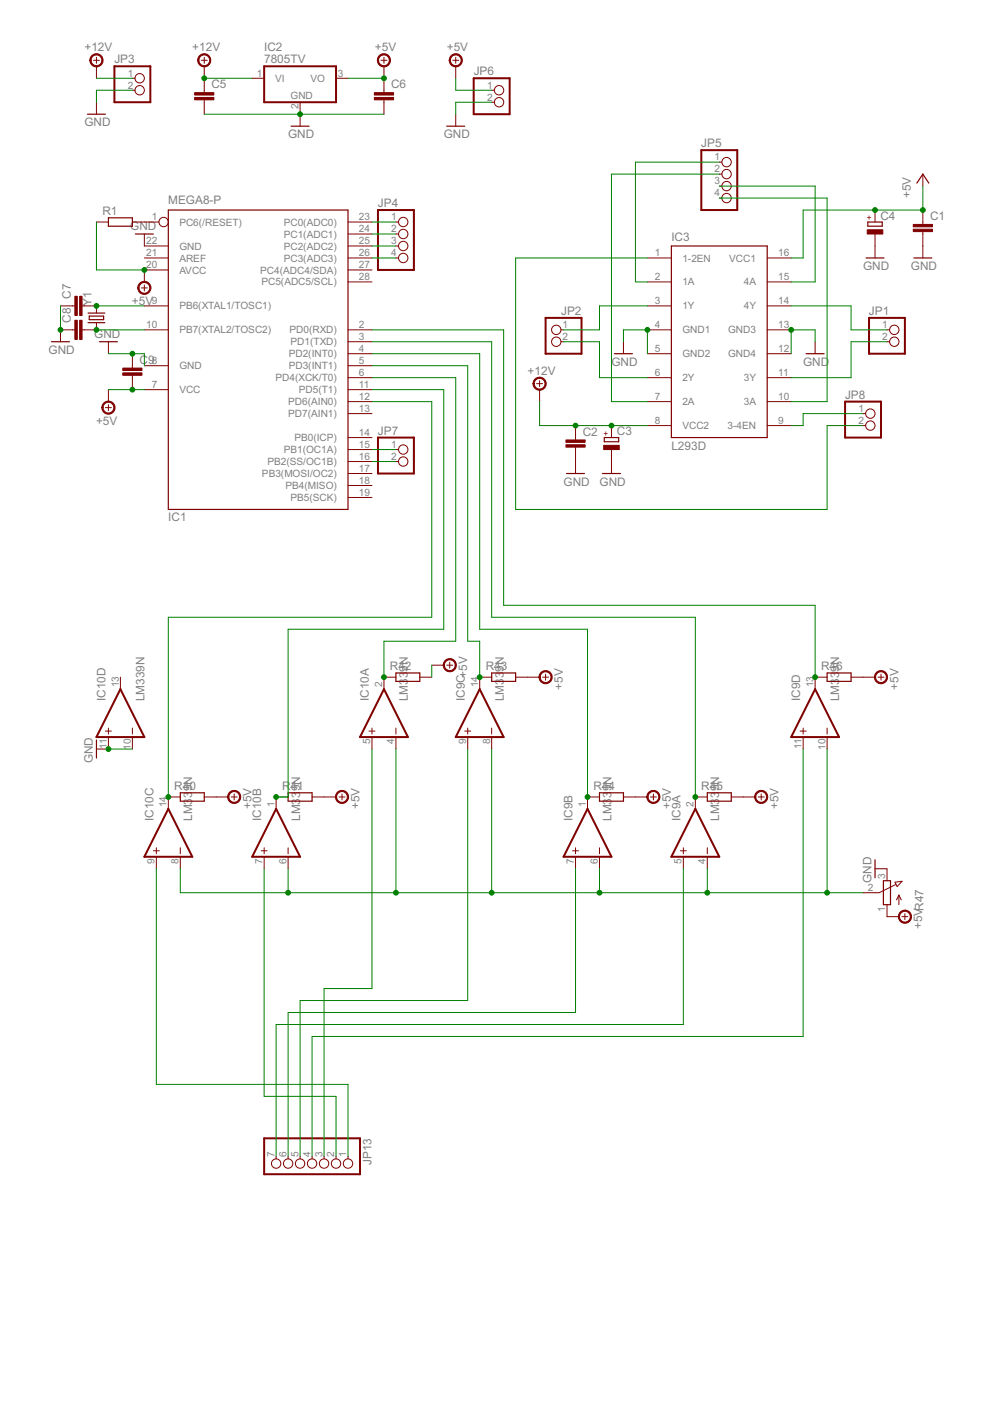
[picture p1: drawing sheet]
<svg xmlns="http://www.w3.org/2000/svg" width="210mm" height="297mm" viewBox="0 0 210 297" stroke-linecap="round" stroke-linejoin="round" font-family="sans-serif">
<g fill="none" stroke="#800000" stroke-width=".25">
<path d="M18.5 24.2h3.9M61.7 26.8h3.8M94.7 26.8h3.8M194.4 38.8l1.3-1.9 1.2 1.9M23 46.2h5.1v1.8h-5.1zM28.7 49.6h3.8M35.7 44.5h38.1v63.5h-38.1zM142.3 52.2h20.4v40.6h-20.4zM183.6 54.7h3.8M184 47.1h3v.9h-3zM193.8 54.7h3.8M10.9 72.5h3.8"/>
<path d="M18.7 66.4h3.5M18.7 68.4h3.5M18.9 67h3.1v.8h-3.1zM21.1 72.5h3.8M130.3 75h3.8M170.9 75h3.8M128.1 92.8h3.1v.9h-3.1zM120.1 100.4h3.8M127.7 100.4h3.9M20.4 156.9v3.8M83.9 142.7h5.1v1.8h-5.1zM104.2 142.7h5.1v1.8h-5.1z"/>
<path d="M175.4 142.7h5v1.8h-5zM38.2 168.1h5.1v1.8h-5.1zM61.1 168.1h5.1v1.8h-5.1zM127.1 168.1h5.1v1.8h-5.1zM150 168.1h5v1.8h-5zM185.5 182.3v3.8M187.3 186.7h1.5v5.1h-1.5z"/>
</g>
<g fill="none" stroke="#800000" stroke-width=".21">
<path d="M19.8 12.8h1.3M20.4 12.1v1.3M20.4 14.1v2.5M28.1 16.6h.5M28.1 19.1h.5M42.7 12.8h1.2M43.3 12.1v1.3M43.3 14.1v5.5M53.5 16.6h2.5M71.2 16.6h2.6M80.8 12.8h1.2M81.4 12.1v1.3"/>
<path d="M81.4 14.1v5.5M96 12.8h1.3M96.6 12.1v1.3M96.6 14.1v2.5M104.2 19.1h.6M20.4 21.7v2.5M43.3 21.2v3M63.6 21.7v5.1M81.4 21.2v3M96.6 24.2v2.6M104.2 21.7h.6M152.5 34.4h.6"/>
<path d="M152.5 36.9h.6M152.5 39.5h.6M195.7 36.9v2.6M20.4 47.1h2.6M28.1 47.1h5.6M30.6 49.6v2.6h5.1M30.6 54.7h5.1M35.7 57.2h-5.1v2.6M73.8 52.2h5.1M73.8 54.7h5.1M73.8 57.2h5.1M73.8 59.8h5.1"/>
<path d="M73.8 49.6h5.1M73.8 47.1h5.1M83.9 52.2h.6M83.9 54.7h.6M83.9 49.6h.6M83.9 47.1h.6M137.3 54.7h5M137.3 59.8h5M152.5 42h.6M162.7 54.7h5M162.7 59.8h5M185.5 44.5v2.6"/>
<path d="M185.5 49.6v5.1M195.7 44.5v3.1M195.7 49.1v5.6M12.8 64.9h3.1M15.9 69.9h-3.1v2.6M17.4 64.9h3v1.5M20.4 68.4v1.5h-3M23 72.5v2.5M28.1 75v3M28.1 79.6v3M30 61h1.2M30.6 69.9h5.1"/>
<path d="M30.6 64.9h5.1M30.6 77.5h5.1M30.6 60.4v1.3M73.8 69.9h5.1M73.8 77.5h5.1M73.8 75h5.1M73.8 72.5h5.1M118.9 69.9h.6M118.9 72.5h.6M132.2 72.5v2.5M137.3 69.9h5M137.3 64.9h5"/>
<path d="M137.3 75h5M162.7 69.9h5M162.7 64.9h5M162.7 75h5M172.8 72.5v2.5M188.1 69.9h.5M188.1 72.5h.5M22.4 86.4h1.2M23 82.6v2.6M23 85.8v1.3M30.6 82.6h5.1M73.8 82.6h5.1"/>
<path d="M73.8 97.9h5.1M73.8 95.3h5.1M73.8 92.8h5.1M73.8 87.7h5.1M73.8 85.2h5.1M73.8 80.1h5.1M83.9 97.9h.6M83.9 95.3h.6M113.8 81.3h1.2M114.4 80.7v1.3M114.4 82.6v2.6M122 90.2v3.1"/>
<path d="M122 94.8v5.6M129.6 90.2v2.6M129.6 95.3v5.1M137.3 85.2h5M137.3 80.1h5M137.3 90.2h5M162.7 85.2h5M162.7 80.1h5M162.7 90.2h5M183 87.7h.5M183 90.2h.5M73.8 105.5h5.1"/>
<path d="M73.8 102.9h5.1M73.8 100.4h5.1M22.4 155h1.2M23 154.4v1.2M23 156.3v2.5h-2.6M25.5 143.6v2.5M28.1 154.4v1.2M28.1 156.3v2.5M78.2 155h1.3M78.9 154.4v1.2M78.9 156.3v2.5M83.9 143.6h-2.5v2.5"/>
<path d="M83.9 154.4v1.2M83.9 156.3v2.5M89 143.6h2.5M91.5 141h2.6M94.7 141h1.3M95.4 140.4v1.3M98.5 155h1.3M99.2 154.4v1.2M99.2 156.3v2.5M104.2 154.4v1.2M104.2 156.3v2.5M104.2 143.6h-2.5v2.5"/>
<path d="M109.3 143.6h5.1M115 143.6h1.3M115.7 142.9v1.3M169.7 155h1.2M170.3 154.4v1.2M170.3 156.3v2.5M175.4 143.6h-2.6v2.5M175.4 154.4v1.2M175.4 156.3v2.5M180.4 143.6h5.1M186.2 143.6h1.2M186.8 142.9v1.3"/>
<path d="M33.1 179.7v1.3M38.2 179.7v1.3M38.2 169h-2.5v2.5M43.3 169h5.1M49 169h1.3M49.7 168.3v1.3M56 179.7v1.3M61.1 179.7v1.3M61.1 169h-2.6v2.5M66.2 169h5M71.9 169h1.3M72.5 168.3v1.3"/>
<path d="M122 179.7v1.3M127.1 179.7v1.3M127.1 169h-2.5v2.5M132.2 169h5.1M137.9 169h1.3M138.5 168.3v1.3M144.9 179.7v1.3M150 179.7v1.3M150 169h-2.6v2.5M155 169h5.1M160.8 169h1.2M161.4 168.3v1.3"/>
<path d="M32.5 180.4h1.3M33.1 181.7v2.5M38.2 181.7v2.5M55.4 180.4h1.2M56 181.7v2.5M61.1 181.7v2.5M121.4 180.4h1.3M122 181.7v2.5M127.1 181.7v2.5M144.3 180.4h1.2M144.9 181.7v2.5M150 181.7v2.5"/>
<path d="M185.5 184.2h2.6v2.5M188.1 191.8v2.6h2.5M189.8 187l1.5-.2-1.1 1.2zM189.9 187.5l-3.5 1.8h-3.4M190.6 189.8v2M190.6 189.8l.5 1M190.6 189.8l-.5 1M191.2 194.4h1.3M191.9 193.7v1.3M58.5 245.2v.5M61.1 245.2v.5M63.6 245.2v.5"/>
<path d="M66.2 245.2v.5M68.7 245.2v.5M71.2 245.2v.5M73.8 245.2v.5"/>
<circle cx="29.6" cy="16.6" r=".99"/>
<circle cx="29.6" cy="19.1" r=".99"/>
<circle cx="105.8" cy="19.1" r=".99"/>
<circle cx="105.8" cy="21.7" r=".99"/>
<circle cx="154.1" cy="34.4" r=".99"/>
<circle cx="154.1" cy="39.5" r=".99"/>
<circle cx="154.1" cy="36.9" r=".99"/>
<circle cx="34.7" cy="47.1" r=".99"/>
<circle cx="85.5" cy="49.6" r=".99"/>
<circle cx="85.5" cy="54.7" r=".99"/>
<circle cx="85.5" cy="47.1" r=".99"/>
<circle cx="85.5" cy="52.2" r=".99"/>
<circle cx="154.1" cy="42" r=".99"/>
<circle cx="117.9" cy="72.5" r=".99"/>
<circle cx="117.9" cy="69.9" r=".99"/>
<circle cx="189.6" cy="72.5" r=".99"/>
<circle cx="189.6" cy="69.9" r=".99"/>
<circle cx="85.5" cy="97.9" r=".99"/>
<circle cx="85.5" cy="95.3" r=".99"/>
<circle cx="184.5" cy="87.7" r=".99"/>
<circle cx="184.5" cy="90.2" r=".99"/>
<circle cx="58.5" cy="246.7" r=".99"/>
<circle cx="61.1" cy="246.7" r=".99"/>
<circle cx="63.6" cy="246.7" r=".99"/>
<circle cx="66.2" cy="246.7" r=".99"/>
<circle cx="68.7" cy="246.7" r=".99"/>
<circle cx="71.2" cy="246.7" r=".99"/>
<circle cx="73.8" cy="246.7" r=".99"/>
</g>
<g fill="none" stroke="#800000" stroke-width=".42">
<path d="M24.3 14.1h7.6v7.6h-7.6zM56 14.1h15.2v7.6h-15.2zM100.4 16.6h7.7v7.6h-7.7zM148.7 31.8h7.6v12.7h-7.6zM80.1 44.5h7.7v12.7h-7.7zM115.7 67.4h7.6v7.6h-7.6zM184.3 67.4h7.6v7.6h-7.6zM80.1 92.8h7.7v7.6h-7.7zM179.2 85.2h7.6v7.6h-7.6zM25.5 146.1l5.1 10.2h-10.2zM81.4 146.1l5.1 10.2h-10.2zM101.7 146.1l5.1 10.2h-10.2z"/>
<path d="M172.8 146.1l5.1 10.2h-10.2zM35.7 171.5l5.1 10.2h-10.2zM58.5 171.5l5.1 10.2h-10.1zM124.6 171.5l5 10.2h-10.1zM147.4 171.5l5.1 10.2h-10.2zM56 241.3h20.3v7.7h-20.3z"/>
</g>
<g fill="#800000" stroke="#800000" stroke-width=".21">
<path d="M120 94.3h4.1v.5h-4.1z"/>
<path d="M120 93.3h4.1v.5h-4.1z"/>
<path d="M193.6 48.6h4.1v.5h-4.1z"/>
<path d="M193.6 47.6h4.1v.5h-4.1z"/>
<path d="M128 94.4h3.3v.9h-3.3z"/>
<path d="M183.9 48.7h3.3v.9h-3.3z"/>
<path d="M41.3 20.7h4v.5h-4z"/>
<path d="M41.3 19.6h4v.6h-4z"/>
<path d="M79.4 20.7h4v.5h-4z"/>
<path d="M79.4 19.6h4v.6h-4z"/>
<path d="M16.9 62.8h.5v4.1h-.5z"/>
<path d="M15.9 62.8h.5v4.1h-.5z"/>
<path d="M16.9 67.9h.5v4.1h-.5z"/>
<path d="M15.9 67.9h.5v4.1h-.5z"/>
<path d="M26 79.1h4.1v.5h-4.1z"/>
<path d="M26 78h4.1v.5h-4.1z"/>
</g>
<g fill="#800000" stroke="#800000" stroke-width=".21">
<path d="M80.4 11.8a1.4 1.4 0 0 1 2.2 .2 1.4 1.4 0 0 1-.8 2.1 1.4 1.4 0 0 1-1.8-1.3h.3a1.14 1.14 0 0 1 1.6-1 1.14 1.14 0 0 1 .2 2 1.14 1.14 0 0 1-1.8-.7v-.3h-.3z" fill-rule="evenodd"/>
<path d="M113.4 80.4a1.4 1.4 0 0 1 2.2 .2 1.4 1.4 0 0 1-.8 2.1 1.4 1.4 0 0 1-1.8-1.4h.3a1.15 1.15 0 0 1 1.6-1 1.15 1.15 0 0 1 .3 1.9 1.15 1.15 0 0 1-1.9-.6v-.3h-.3z" fill-rule="evenodd"/>
<path d="M42.3 11.8a1.39 1.39 0 0 1 2.2 .3 1.39 1.39 0 0 1-.8 2 1.39 1.39 0 0 1-1.8-1.3h.3a1.15 1.15 0 0 1 1.6-1.1 1.15 1.15 0 0 1 .3 1.9 1.15 1.15 0 0 1-1.9-.5v-.3h-.3z" fill-rule="evenodd"/>
<path d="M19.4 11.8a1.4 1.4 0 0 1 2.3 .3 1.4 1.4 0 0 1-.9 2 1.4 1.4 0 0 1-1.8-1.3h.3a1.15 1.15 0 0 1 1.6-1.1 1.15 1.15 0 0 1 .3 1.9 1.15 1.15 0 0 1-1.9-.5v-.3h-.3z" fill-rule="evenodd"/>
<path d="M22 85.5a1.4 1.4 0 0 1 2.2 .2 1.4 1.4 0 0 1-.8 2.1 1.4 1.4 0 0 1-1.8-1.4h.2a1.15 1.15 0 0 1 1.7-1 1.15 1.15 0 0 1 .2 1.9 1.15 1.15 0 0 1-1.8-.6l-.1-.3h-.2z" fill-rule="evenodd"/>
<path d="M29.6 60.1a1.4 1.4 0 0 1 2.2 .2 1.4 1.4 0 0 1-.8 2.1 1.4 1.4 0 0 1-1.8-1.4h.3a1.15 1.15 0 0 1 1.6-1 1.15 1.15 0 0 1 .3 1.9 1.15 1.15 0 0 1-1.9-.6v-.3h-.3z" fill-rule="evenodd"/>
<path d="M94.3 140.1a1.4 1.4 0 0 1 2.3 .2 1.4 1.4 0 0 1-.9 2.1 1.4 1.4 0 0 1-1.7-1.4h.2a1.15 1.15 0 0 1 1.6-1.1 1.15 1.15 0 0 1 .3 2 1.15 1.15 0 0 1-1.8-.6l-.1-.3h-.2z" fill-rule="evenodd"/>
<path d="M114.7 142.6a1.4 1.4 0 0 1 2.2 .3 1.4 1.4 0 0 1-.8 2 1.4 1.4 0 0 1-1.8-1.3h.2a1.15 1.15 0 0 1 1.6-1.1 1.15 1.15 0 0 1 .3 1.9 1.15 1.15 0 0 1-1.8-.6l-.1-.2h-.2z" fill-rule="evenodd"/>
<path d="M71.5 168a1.4 1.4 0 0 1 2.2 .2 1.4 1.4 0 0 1-.8 2.1 1.4 1.4 0 0 1-1.8-1.3h.3a1.14 1.14 0 0 1 1.6-1 1.14 1.14 0 0 1 .2 1.9 1.14 1.14 0 0 1-1.8-.7v-.2h-.3z" fill-rule="evenodd"/>
<path d="M48.6 168a1.4 1.4 0 0 1 2.2 .2 1.4 1.4 0 0 1-.8 2.1 1.4 1.4 0 0 1-1.7-1.3h.2a1.14 1.14 0 0 1 1.6-1.1 1.14 1.14 0 0 1 .3 1.9 1.14 1.14 0 0 1-1.8-.6l-.1-.2h-.2z" fill-rule="evenodd"/>
<path d="M137.5 168a1.4 1.4 0 0 1 2.2 .2 1.4 1.4 0 0 1-.8 2.1 1.4 1.4 0 0 1-1.8-1.3h.3a1.15 1.15 0 0 1 1.6-1.1 1.15 1.15 0 0 1 .3 1.9 1.15 1.15 0 0 1-1.9-.6v-.2h-.3z" fill-rule="evenodd"/>
<path d="M160.4 168a1.4 1.4 0 0 1 2.2 .2 1.4 1.4 0 0 1-.8 2.1 1.4 1.4 0 0 1-1.8-1.3h.3a1.14 1.14 0 0 1 1.6-1 1.14 1.14 0 0 1 .2 1.9 1.14 1.14 0 0 1-1.8-.7v-.2h-.3z" fill-rule="evenodd"/>
<path d="M185.8 142.6a1.4 1.4 0 0 1 2.2 .2 1.4 1.4 0 0 1-.8 2.1 1.4 1.4 0 0 1-1.8-1.3h.3a1.14 1.14 0 0 1 1.6-1 1.14 1.14 0 0 1 .2 1.9 1.14 1.14 0 0 1-1.8-.7v-.2h-.3z" fill-rule="evenodd"/>
<path d="M190.8 193.4a1.4 1.4 0 0 1 2.3 .2 1.4 1.4 0 0 1-.9 2.1 1.4 1.4 0 0 1-1.7-1.3h.2a1.15 1.15 0 0 1 1.6-1.1 1.15 1.15 0 0 1 .3 1.9 1.15 1.15 0 0 1-1.8-.6l-.1-.2h-.2z" fill-rule="evenodd"/>
<path d="M95.6 11.8a1.4 1.4 0 0 1 2.2 .3 1.4 1.4 0 0 1-.8 2 1.4 1.4 0 0 1-1.8-1.3h.3a1.15 1.15 0 0 1 1.6-1.1 1.15 1.15 0 0 1 .3 1.9 1.15 1.15 0 0 1-1.9-.5v-.3h-.3z" fill-rule="evenodd"/>
</g>
<g fill="none" stroke="#008000" stroke-width=".21">
<path d="M20.4 16.6h7.7M28.1 19.1h-7.7v2.6M43.3 16.6h10.2M73.8 16.6h7.6M96.6 16.6v2.5h7.6M43.3 24.2h38.1M104.2 21.7h-7.6v2.5M152.5 39.5h20.3v20.3h-5.1M152.5 36.9h-22.9v48.3h7.7M152.5 34.4h-17.8v25.4h2.6M195.7 39.5v5h-25.4v10.2h-2.6M20.4 47.1v10.1h10.2"/>
<path d="M78.9 54.7h5M78.9 47.1h5M78.9 49.6h5M78.9 52.2h5M137.3 54.7h-28v53.3h66.1v-17.8h7.6M152.5 42h22.9v43.2h-7.7M12.8 64.9v5M20.4 69.9h10.2M20.4 64.9h10.2M23 75h7.6v2.5M78.9 69.9h27.9v58.4h66v15.3M78.9 75h22.8v58.4h22.9v35.6"/>
<path d="M78.9 72.5h25.3v58.4h43.2v38.1M78.9 77.5h20.3v58.5h2.5v7.6M119.5 72.5h7.6v7.6h10.2M132.2 72.5v-2.6h5.1v5.1M137.3 64.9h-10.2v5h-7.6M167.7 64.9h12.7v5h7.7M172.8 72.5v-2.6h-5.1v5.1M188.1 72.5h-7.7v7.6h-12.7M23 82.6h7.6M78.9 95.3h5M78.9 97.9h5M78.9 80.1h17.7v55.9h-15.2v7.6"/>
<path d="M78.9 82.6h15.2v50.8h-33v35.6h-2.6M78.9 85.2h12.6v45.7h-55.8v38.1M114.4 85.2v5h22.9M183 87.7h-12.7v2.5h-2.6M23 158.8h5.1M78.9 158.8v50.8h-10.2v35.6M83.9 158.8v30.5M91.5 141v2.6M99.2 158.8v53.3h-35.6v33.1M104.2 158.8v30.5M170.3 158.8v61h-104.1v25.4M175.4 158.8v30.5"/>
<path d="M33.1 184.2v45.7h40.7v15.3M38.2 184.2v5.1h144.8M56 184.2v48.3h15.2v12.7M61.1 184.2v5.1M122 184.2v30.5h-60.9v30.5M127.1 184.2v5.1M144.9 184.2v33h-86.4v28M150 184.2v5.1"/>
</g>
<g fill="#008000" stroke="#008000" stroke-width=".21">
<circle cx="137.3" cy="69.9" r=".51"/>
<circle cx="167.7" cy="69.9" r=".51"/>
<circle cx="63.6" cy="24.2" r=".51"/>
<circle cx="12.8" cy="69.9" r=".51"/>
<circle cx="28.1" cy="75" r=".51"/>
<circle cx="23" cy="158.8" r=".51"/>
<circle cx="195.7" cy="44.5" r=".51"/>
<circle cx="185.5" cy="44.5" r=".51"/>
<circle cx="81.4" cy="16.6" r=".51"/>
<circle cx="28.1" cy="82.6" r=".51"/>
<circle cx="30.6" cy="57.2" r=".51"/>
<circle cx="122" cy="90.2" r=".51"/>
<circle cx="129.6" cy="90.2" r=".51"/>
<circle cx="43.3" cy="16.6" r=".51"/>
<circle cx="20.4" cy="64.9" r=".51"/>
<circle cx="20.4" cy="69.9" r=".51"/>
<circle cx="81.4" cy="143.6" r=".51"/>
<circle cx="58.5" cy="169" r=".51"/>
<circle cx="35.7" cy="169" r=".51"/>
<circle cx="150" cy="189.3" r=".51"/>
<circle cx="127.1" cy="189.3" r=".51"/>
<circle cx="104.2" cy="189.3" r=".51"/>
<circle cx="83.9" cy="189.3" r=".51"/>
<circle cx="61.1" cy="189.3" r=".51"/>
<circle cx="175.4" cy="189.3" r=".51"/>
<circle cx="172.8" cy="143.6" r=".51"/>
<circle cx="147.4" cy="169" r=".51"/>
<circle cx="124.6" cy="169" r=".51"/>
<circle cx="101.7" cy="143.6" r=".51"/>
</g>
<g font-size="2.8" fill="#808080">
<text x="17.9" y="10.9">+12V</text>
<text x="40.8" y="10.9">+12V</text>
<text x="56" y="10.9">IC2</text>
<text x="79.5" y="10.9">+5V</text>
<text x="94.7" y="10.9">+5V</text>
<text x="24.3" y="13.4">JP3</text>
<text x="56" y="13.4">7805TV</text>
<text x="100.4" y="16">JP6</text>
<text x="44.8" y="18.8">C5</text>
<text x="82.9" y="18.8">C6</text>
<text x="17.9" y="26.8">GND</text>
<text x="61.1" y="29.3">GND</text>
<text x="94.1" y="29.3">GND</text>
<text x="148.7" y="31.2">JP5</text>
<text x="193.1" y="42" transform="rotate(-90 193.1 42)">+5V</text>
<text x="21.7" y="45.6">R1</text>
<text x="35.7" y="43.3">MEGA8-P</text>
<text x="80.1" y="43.9">JP4</text>
<text x="186.7" y="46.6">C4</text>
<text x="197.2" y="46.7">C1</text>
<text x="27.6" y="48.8">GND</text>
<text x="142.3" y="51.1">IC3</text>
<text x="183" y="57.2">GND</text>
<text x="193.1" y="57.2">GND</text>
<text x="15" y="63.3" transform="rotate(-90 15 63.3)">C7</text>
<text x="19.4" y="64.8" transform="rotate(-90 19.4 64.8)">Y1</text>
<text x="28" y="64.7">+5V</text>
<text x="15" y="68.4" transform="rotate(-90 15 68.4)">C8</text>
<text x="20" y="71.7">GND</text>
<text x="119" y="66.7">JP2</text>
<text x="184.2" y="66.7">JP1</text>
<text x="10.3" y="75">GND</text>
<text x="29.6" y="77.2">C</text>
<text x="31.4" y="77.2">9</text>
<text x="129.6" y="77.5">GND</text>
<text x="170.3" y="77.5">GND</text>
<text x="111.9" y="79.4">+12V</text>
<text x="179.2" y="84.5">JP8</text>
<text x="20.4" y="90.1">+5V</text>
<text x="80.1" y="92.1">JP7</text>
<text x="123.6" y="92.4">C2</text>
<text x="130.8" y="92.3">C3</text>
<text x="142.3" y="95.3">L293D</text>
<text x="119.5" y="102.9">GND</text>
<text x="127.1" y="102.9">GND</text>
<text x="35.7" y="110.6">IC1</text>
<text x="82.7" y="142.1">R42</text>
<text x="86.5" y="143.8" transform="rotate(-90 86.5 143.8)">3</text>
<text x="86.5" y="142.4" transform="rotate(-90 86.5 142.4)">9N</text>
<text x="103" y="142.1">R43</text>
<text x="106.8" y="143.8" transform="rotate(-90 106.8 143.8)">3</text>
<text x="106.8" y="142.4" transform="rotate(-90 106.8 142.4)">9N</text>
<text x="174.1" y="142.1">R46</text>
<text x="177.9" y="143.8" transform="rotate(-90 177.9 143.8)">3</text>
<text x="177.9" y="142.4" transform="rotate(-90 177.9 142.4)">9N</text>
<text x="22.4" y="148.6" transform="rotate(-90 22.4 148.6)">IC10D</text>
<text x="30.6" y="148.6" transform="rotate(-90 30.6 148.6)">LM339N</text>
<text x="78.2" y="148.6" transform="rotate(-90 78.2 148.6)">IC10A</text>
<text x="86.5" y="148.6" transform="rotate(-90 86.5 148.6)">LM3</text>
<text x="98.5" y="148.6" transform="rotate(-90 98.5 148.6)">IC9C+5V</text>
<text x="106.8" y="148.6" transform="rotate(-90 106.8 148.6)">LM3</text>
<text x="119.4" y="146.2" transform="rotate(-90 119.4 146.2)">+5V</text>
<text x="169.6" y="148.6" transform="rotate(-90 169.6 148.6)">IC9D</text>
<text x="177.9" y="148.6" transform="rotate(-90 177.9 148.6)">LM3</text>
<text x="190.5" y="146.2" transform="rotate(-90 190.5 146.2)">+5V</text>
<text x="19.7" y="161.8" transform="rotate(-90 19.7 161.8)">GND</text>
<text x="37" y="167.5">R40</text>
<text x="40.8" y="167.8" transform="rotate(-90 40.8 167.8)">9N</text>
<text x="59.8" y="167.5">R</text>
<text x="61.6" y="167.5">41</text>
<text x="63.6" y="167.8" transform="rotate(-90 63.6 167.8)">9N</text>
<text x="125.8" y="167.5">R44</text>
<text x="129.6" y="167.8" transform="rotate(-90 129.6 167.8)">9N</text>
<text x="148.7" y="167.5">R45</text>
<text x="152.5" y="167.8" transform="rotate(-90 152.5 167.8)">9N</text>
<text x="40.8" y="169.2" transform="rotate(-90 40.8 169.2)">3</text>
<text x="53.3" y="171.6" transform="rotate(-90 53.3 171.6)">+5V</text>
<text x="63.6" y="169.2" transform="rotate(-90 63.6 169.2)">3</text>
<text x="76.2" y="171.6" transform="rotate(-90 76.2 171.6)">+5V</text>
<text x="129.6" y="169.2" transform="rotate(-90 129.6 169.2)">3</text>
<text x="142.2" y="171.6" transform="rotate(-90 142.2 171.6)">+5V</text>
<text x="152.5" y="169.2" transform="rotate(-90 152.5 169.2)">3</text>
<text x="165.1" y="171.6" transform="rotate(-90 165.1 171.6)">+5V</text>
<text x="32.5" y="174" transform="rotate(-90 32.5 174)">IC10C</text>
<text x="40.8" y="174" transform="rotate(-90 40.8 174)">LM3</text>
<text x="55.4" y="174" transform="rotate(-90 55.4 174)">IC10B</text>
<text x="63.6" y="174" transform="rotate(-90 63.6 174)">LM3</text>
<text x="121.4" y="174" transform="rotate(-90 121.4 174)">IC9B</text>
<text x="129.6" y="174" transform="rotate(-90 129.6 174)">LM3</text>
<text x="144.2" y="174" transform="rotate(-90 144.2 174)">IC9A</text>
<text x="152.5" y="174" transform="rotate(-90 152.5 174)">LM3</text>
<text x="184.8" y="187.2" transform="rotate(-90 184.8 187.2)">GND</text>
<text x="195.5" y="197" transform="rotate(-90 195.5 197)">+5VR47</text>
<text x="78.7" y="247.1" transform="rotate(-90 78.7 247.1)">JP13</text>
</g>
<g font-size="2.4" fill="#808080">
<text x="27.1" y="16.2">1</text>
<text x="54.5" y="16.2">1</text>
<text x="58.3" y="17.4">VI</text>
<text x="65.8" y="17.4">VO</text>
<text x="71.6" y="16.2">3</text>
<text x="27.1" y="18.8">2</text>
<text x="61.6" y="20.9">GND</text>
<text x="63.3" y="23.2" transform="rotate(-90 63.3 23.2)">2</text>
<text x="103.3" y="18.8">1</text>
<text x="103.3" y="21.3">2</text>
<text x="151.5" y="34">1</text>
<text x="151.5" y="36.6">2</text>
<text x="151.5" y="39.1">3</text>
<text x="151.5" y="41.6">4</text>
<text x="32.2" y="46.7">1</text>
<text x="38" y="47.8">PC6(/RESET)</text>
<text x="60.2" y="47.8">PC0(ADC0)</text>
<text x="76.1" y="46.7">23</text>
<text x="83" y="46.7">1</text>
<text x="31" y="51.8">22</text>
<text x="38" y="52.9">GND</text>
<text x="60.2" y="52.9">PC2(ADC2)</text>
<text x="60.2" y="50.4">PC1(ADC1)</text>
<text x="76.1" y="51.8">25</text>
<text x="76.1" y="49.3">24</text>
<text x="83" y="49.3">2</text>
<text x="83" y="51.8">3</text>
<text x="31" y="54.3">21</text>
<text x="31" y="56.9">20</text>
<text x="38" y="55.4">AREF</text>
<text x="38" y="58">AVCC</text>
<text x="55.2" y="58">PC4(ADC4/SDA)</text>
<text x="60.2" y="55.4">PC3(ADC3)</text>
<text x="76.1" y="59.4">28</text>
<text x="76.1" y="56.9">27</text>
<text x="76.1" y="54.3">26</text>
<text x="83" y="54.3">4</text>
<text x="138.8" y="54.3">1</text>
<text x="138.8" y="59.4">2</text>
<text x="144.7" y="55.4">1-2EN</text>
<text x="154.6" y="55.4">VCC1</text>
<text x="165" y="54.3">16</text>
<text x="165" y="59.4">15</text>
<text x="32.2" y="64.5">9</text>
<text x="38" y="65.6">PB6(XTAL1/TOSC1)</text>
<text x="55.4" y="60.5">PC5(ADC5/SCL)</text>
<text x="138.8" y="64.5">3</text>
<text x="144.7" y="60.5">1A</text>
<text x="144.7" y="65.6">1Y</text>
<text x="157.7" y="60.5">4A</text>
<text x="157.7" y="65.6">4Y</text>
<text x="165" y="64.5">14</text>
<text x="31" y="69.6">10</text>
<text x="38" y="70.7">PB7(XTAL2/TOSC2)</text>
<text x="61.4" y="70.7">PD0(RXD)</text>
<text x="76.1" y="69.6">2</text>
<text x="119.3" y="69.6">1</text>
<text x="138.8" y="69.6">4</text>
<text x="144.7" y="70.7">GND1</text>
<text x="154.4" y="70.7">GND3</text>
<text x="165" y="69.6">13</text>
<text x="187.1" y="69.6">1</text>
<text x="32.2" y="77.2">8</text>
<text x="61.2" y="75.8">PD2(INT0)</text>
<text x="61.6" y="73.2">PD1(TXD)</text>
<text x="76.1" y="77.2">5</text>
<text x="76.1" y="74.6">4</text>
<text x="76.1" y="72.1">3</text>
<text x="119.3" y="72.1">2</text>
<text x="138.8" y="74.6">5</text>
<text x="144.7" y="75.8">GND2</text>
<text x="154.4" y="75.8">GND4</text>
<text x="165" y="74.6">12</text>
<text x="187.1" y="72.1">2</text>
<text x="32.2" y="82.3">7</text>
<text x="38" y="78.3">GND</text>
<text x="38" y="83.4">VCC</text>
<text x="58.4" y="80.8">PD4(XCK/T0)</text>
<text x="61.2" y="78.3">PD3(INT1)</text>
<text x="63.4" y="83.4">PD5(T1)</text>
<text x="76.1" y="82.3">11</text>
<text x="76.1" y="79.7">6</text>
<text x="138.8" y="79.7">6</text>
<text x="144.7" y="80.8">2Y</text>
<text x="157.7" y="80.8">3Y</text>
<text x="165" y="79.7">11</text>
<text x="61.1" y="88.5">PD7(AIN1)</text>
<text x="61.1" y="85.9">PD6(AIN0)</text>
<text x="76.1" y="87.3">13</text>
<text x="76.1" y="84.8">12</text>
<text x="138.8" y="84.8">7</text>
<text x="138.8" y="89.9">8</text>
<text x="144.7" y="85.9">2A</text>
<text x="157.7" y="85.9">3A</text>
<text x="165" y="84.8">10</text>
<text x="165" y="89.9">9</text>
<text x="182" y="87.3">1</text>
<text x="182" y="89.9">2</text>
<text x="62.4" y="93.5">PB0(ICP)</text>
<text x="76.1" y="95">15</text>
<text x="76.1" y="92.4">14</text>
<text x="83" y="95">1</text>
<text x="144.7" y="91">VCC2</text>
<text x="154.3" y="91">3-4EN</text>
<text x="55.5" y="101.2">PB3(MOSI/OC2)</text>
<text x="56.7" y="98.6">PB2(SS/OC1B)</text>
<text x="60.2" y="96.1">PB1(OC1A)</text>
<text x="76.1" y="100">17</text>
<text x="76.1" y="97.5">16</text>
<text x="83" y="97.5">2</text>
<text x="60.5" y="103.7">PB4(MISO)</text>
<text x="61.6" y="106.2">PB5(SCK)</text>
<text x="76.1" y="105.1">19</text>
<text x="76.1" y="102.6">18</text>
<text x="25.2" y="145.8" transform="rotate(-90 25.2 145.8)">13</text>
<text x="81" y="145.8" transform="rotate(-90 81 145.8)">2</text>
<text x="101.4" y="145.8" transform="rotate(-90 101.4 145.8)">14</text>
<text x="172.5" y="145.8" transform="rotate(-90 172.5 145.8)">13</text>
<text x="22.6" y="158.8" transform="rotate(-90 22.6 158.8)">11</text>
<text x="27.7" y="159" transform="rotate(-90 27.7 159)">10</text>
<text x="78.5" y="157.8" transform="rotate(-90 78.5 157.8)">5</text>
<text x="83.6" y="157.8" transform="rotate(-90 83.6 157.8)">4</text>
<text x="98.8" y="157.8" transform="rotate(-90 98.8 157.8)">9</text>
<text x="103.9" y="157.8" transform="rotate(-90 103.9 157.8)">8</text>
<text x="169.9" y="158.8" transform="rotate(-90 169.9 158.8)">11</text>
<text x="175" y="159" transform="rotate(-90 175 159)">10</text>
<text x="35.3" y="171.1" transform="rotate(-90 35.3 171.1)">14</text>
<text x="58.2" y="171.1" transform="rotate(-90 58.2 171.1)">1</text>
<text x="124.2" y="171.1" transform="rotate(-90 124.2 171.1)">1</text>
<text x="147.1" y="171.1" transform="rotate(-90 147.1 171.1)">2</text>
<text x="32.8" y="183.2" transform="rotate(-90 32.8 183.2)">9</text>
<text x="37.9" y="183.2" transform="rotate(-90 37.9 183.2)">8</text>
<text x="55.6" y="183.2" transform="rotate(-90 55.6 183.2)">7</text>
<text x="60.7" y="183.2" transform="rotate(-90 60.7 183.2)">6</text>
<text x="121.7" y="183.2" transform="rotate(-90 121.7 183.2)">7</text>
<text x="126.8" y="183.2" transform="rotate(-90 126.8 183.2)">6</text>
<text x="144.5" y="183.2" transform="rotate(-90 144.5 183.2)">5</text>
<text x="149.6" y="183.2" transform="rotate(-90 149.6 183.2)">4</text>
<text x="184" y="188.9">2</text>
<text x="187.7" y="186.4" transform="rotate(-90 187.7 186.4)">3</text>
<text x="187.7" y="193.4" transform="rotate(-90 187.7 193.4)">1</text>
<text x="58.2" y="245.4" transform="rotate(-90 58.2 245.4)">7</text>
<text x="60.7" y="245.4" transform="rotate(-90 60.7 245.4)">6</text>
<text x="63.3" y="245.4" transform="rotate(-90 63.3 245.4)">5</text>
<text x="65.8" y="245.4" transform="rotate(-90 65.8 245.4)">4</text>
<text x="68.3" y="245.4" transform="rotate(-90 68.3 245.4)">3</text>
<text x="70.9" y="245.4" transform="rotate(-90 70.9 245.4)">2</text>
<text x="73.4" y="245.4" transform="rotate(-90 73.4 245.4)">1</text>
</g>
<g font-size="2" fill="#800000">
<text x="184.9" y="46.7" transform="rotate(-90 184.9 46.7)">+</text>
<text x="129.1" y="92.4" transform="rotate(-90 129.1 92.4)">+</text>
</g>
</svg>
